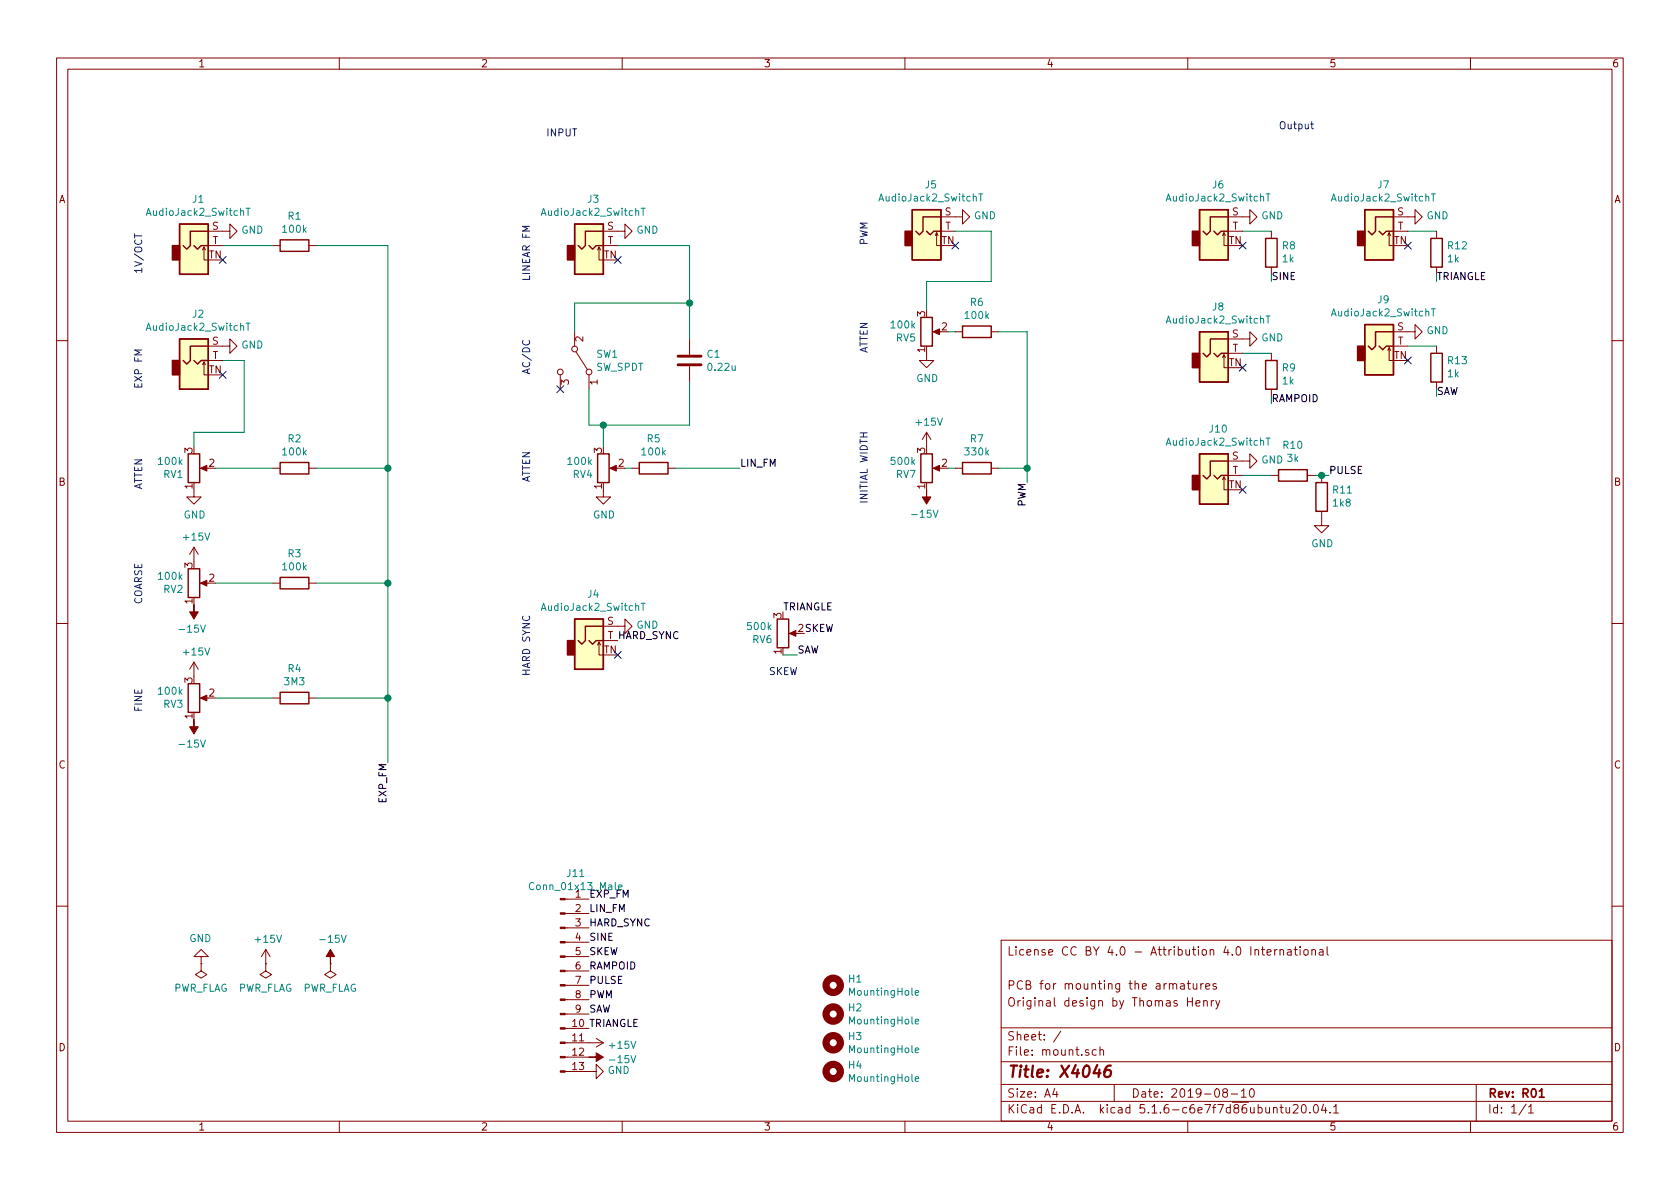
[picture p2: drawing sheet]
<svg xmlns="http://www.w3.org/2000/svg" width="297mm" height="210mm" viewBox="0 0 297 210" stroke-linecap="round" stroke-linejoin="round" font-family="sans-serif">
<g fill="none" stroke="#840000" stroke-width=".18">
<path d="M10 10.3h277v189.9h-277zM12 12.2h273v186.1h-273zM60 10.3v1.9M110 10.3v1.9M160 10.3v1.9M210 10.3v1.9M260 10.3v1.9M166.4 38.3h3.8v-1.2l1.2 1.2-1.2 1.3v-1.3M217.2 38.3h3.8v-1.2l1.2 1.2-1.2 1.3v-1.3M246.4 38.3h3.8v-1.2l1.3 1.2-1.3 1.3v-1.3M35.8 44.2l.3-.5v2.3h.7M36.1 43.7l.2 .5"/>
<path d="M36.8 40.9h3.8v-1.3l1.3 1.3-1.3 1.3v-1.3M36.8 43.4h2.6M48.3 43.4h1.2M54.6 43.4h1.3M101.6 58.7v2.5M105.7 44.2l.2-.5v2.3h.8M105.9 43.7l.3 .5M106.7 40.9h3.8v-1.3l1.3 1.3-1.3 1.3v-1.3M106.7 43.4h2.5M121.9 59.9v2.8M165.4 41.7l.2-.6v2.3h.8M165.4 58.7h1"/>
<path d="M165.6 41.1l.3 .6M166.4 40.9h2.5M168.9 58.7h1.3M175.3 58.7h1.2M216.2 41.7l.2-.6v2.3h.8M216.4 41.1l.3 .6M217.2 59.9h3.8v-1.2l1.2 1.2-1.2 1.3v-1.3M217.2 40.9h2.5M224.8 40.9v1.3M224.8 47.2v1.3M245.4 41.7l.2-.6v2.3h.8M245.6 41.1l.3 .6"/>
<path d="M246.4 58.7h3.8v-1.3l1.3 1.3-1.3 1.2v-1.2M246.4 40.9h2.5M254 40.9v1.3M254 47.2v1.3M10 60.2h2M35.8 64.5l.3-.5v2.3h.7M36.1 64l.2 .5M36.8 61.2h3.8v-1.3l1.3 1.3-1.3 1.3v-1.3M36.8 63.7h2.6M99.1 66.3v2.5M101.9 62.2l2 3.2M104.1 66.3v2.5"/>
<path d="M121.9 64.8v2.8M163.8 62.5v1.2h1.3l-1.3 1.3-1.2-1.3h1.2M163.8 76.4l-.7 1.3M163.8 76.4v2.6M163.8 76.4l.8 1.3M216.2 63.2l.2-.5v2.3h.8M216.4 62.7l.3 .5M217.2 62.5h2.5M224.8 62.5v1.2M224.8 68.8v1.3M245.4 62l.2-.5v2.2h.8M245.6 61.5l.3 .5"/>
<path d="M246.4 61.2h2.5M254 61.2v1.3M254 67.6v1.2M285 60.2h2M34.3 86.6v1.3h1.3l-1.3 1.2-1.3-1.2h1.3M34.3 96.8v2.5M34.3 96.8l-.8 1.2M34.3 96.8l.8 1.2M35.8 82.8h1M48.3 82.8h1.2M54.6 82.8h1.3M106.7 86.6v1.3h1.2l-1.2 1.2-1.3-1.2h1.3"/>
<path d="M108.2 82.8h1M111.8 82.8h1.2M118.1 82.8h1.3M165.4 82.8h1M168.9 82.8h1.3M175.3 82.8h1.2M216.2 84.8l.2-.5v2.3h.8M216.4 84.3l.3 .5M217.2 81.5h3.8v-1.2l1.2 1.2-1.2 1.3v-1.3M217.2 84.1h2.5M224.8 84.1h1.3M231.1 84.1h1.3"/>
<path d="M233.7 90.4v2.6h1.2l-1.2 1.2-1.3-1.2h1.3M233.7 84.1v1.2M10 110.3h2M34.3 117.1l-.8 1.3M34.3 117.1v2.5M34.3 117.1l.8 1.3M35.8 103.1h1M48.3 103.1h1.2M54.6 103.1h1.3M105.7 114l.2-.5v2.3h.8M105.9 113.5l.3 .5M106.7 110.7h3.8v-1.2l1.3 1.2-1.3 1.3v-1.3"/>
<path d="M106.7 113.3h2.5M140 112h1M285 110.3h2M35.8 123.4h1M48.3 123.4h1.2M54.6 123.4h1.3M99.9 159h4.2M10 160.2h2M35.6 169.2h1.2l-1.2-1.3-1.3 1.3h1.3v1.2M35.6 170.4v1.3l1 .6-1 .7-1.1-.7 1.1-.6M35.6 170.4h.1M47 170.4v1.3l1 .6-1 .7-1-.7 1-.6"/>
<path d="M47 170.4h.1M47 167.9l-.8 1.3M47 167.9v2.5M47 167.9l.8 1.3M58.4 170.4v1.3l1 .6-1 .7-1-.7 1-.6M58.4 170.4h.1M99.9 179.3h4.2M99.9 176.8h4.2M99.9 174.2h4.2M99.9 171.7h4.2M99.9 169.2h4.2M99.9 166.6h4.2"/>
<path d="M99.9 164.1h4.2M99.9 161.5h4.2M177 166.3h108v32h-108zM208.8 174h.5l.1 .9M209.4 174.3l-.5 .1a.29 .29 0 0 0-.2 .2 .29 .29 0 0 0 .2 .3l.5-.1M209.9 173.9h.6M210 176.4v1.5M210 177.1h.8M210.1 173.4v1.3l.4 .2M210.8 176.4v1.5M211 173.9v.9l.4 .1 .2-.1M211.5 177.4l.7-.1-.1-.3-.4-.1-.2 .2v.7h.6"/>
<path d="M211.6 173.9v1M212.3 173.9v1M212.8 173.9l-.5 .3M212.8 177.1l.2-.2 .4 .1 .1 .9M212.8 176.9v1M213.2 174.4l.7-.1-.1-.3-.4-.1-.2 .2 .1 .7h.5M214.2 176.9v1M214.6 176.9l-.4 .3M215 176.9l.3 1M215 174a.37 .37 0 0 0-.5 .1v.3l.5 .1 .1 .1-.2 .3-.4-.1M215.7 176.9l-.5 1.4-.2 .1M223 167.9h.6"/>
<path d="M223.2 167.4v1.3l.4 .2M224 168.4l.7-.1v-.3l-.5-.1-.2 .2 .1 .7h.6M225.4 167.9v1M225.8 167.9l-.4 .3M226.3 168l.2-.1 .4 .1v.9M226.3 167.9v1M227.7 168h.5l.1 .9M228.3 168.3h-.5l-.2 .2 .2 .4 .5-.1M228.8 167.9h.6M229 167.4v1.3l.4 .2M229.9 167.4v.2M229.9 167.9v1"/>
<path d="M230.6 168l.2-.1 .4 .1v.8l-.2 .1-.4-.1zM232 168l.2-.1 .3 .1 .1 .9M232 167.9v1M233.3 168h.6v.9M233.9 168.3h-.4l-.3 .2 .3 .4 .4-.1M234.6 167.4v1.3l.3 .2M285 160.2h2M60 198.3v1.9M99.9 189.5h5.5v-1.3l1.3 1.3-1.3 1.2v-1.2M99.9 186.9h4.2M99.9 184.4h6.8M99.9 181.9h4.2"/>
<path d="M105.4 183.6l1.3 .8M106.7 184.4l-1.3 .8M110 198.3v1.9M160 198.3v1.9M177 194.8h108M177 191.8h108M177 187.8h108M177 181.8h108M186.5 192.5l-.4 1h1M186.8 193v1M187.6 182.3l-1.3 2M193.8 185.7l-.4-.1-.3 .3 .1 .6 .2 .1 .4-.1"/>
<path d="M194.5 185.7l.2-.1 .3 .1 .1 .9M194.5 185.1v1.5M197 191.8v3M210 198.3v1.9M216.5 193.2l-.3-.3 .1-.2a.48 .48 0 0 1 .6-.1l.1 .2-.1 .3-.6 .1a.48 .48 0 0 0 0 .7l.2 .1 .5-.1v-.4l-.2-.3M217.7 193.5h1.1M219.5 193l.4-.5v1.5M219.5 194h.8M221.1 192.6l.2-.1a.8 .8 0 0 1 .5 .8 .8 .8 0 0 1-.5 .7 1 1 0 0 1-.2-1.4zM225.2 196l.2-.2 .3 .1 .1 .9M226.3 195.8h.6M226.5 195.3v1.3l.4 .2"/>
<path d="M227.4 195.8l.1 .9 .3 .1 .2-.1M228 195.8v1M228.7 195.5l.2-.2h.3l.3 .5-.9 1h.9M230.2 195.5l.4-.2a.94 .94 0 0 1 0 1.5l-.5-.3v-.6zM231.6 196.7v.1M232.4 195.4l.2-.1a.8 .8 0 0 1 .5 .8 .8 .8 0 0 1-.5 .7 1 1 0 0 1-.2-1.4zM234 195.2l-.3 1.1h.9M234.4 195.8v1M235.2 196.7v.1M235.8 195.8l.4-.5v1.5M235.8 196.8h.9M260 198.3v1.9"/>
<path d="M261 191.8v6.5M269.8 195.2l-1.2 2M270.3 195.8l.4-.5v1.5M270.3 196.8h.8"/>
<circle cx="99.1" cy="65.8" r=".51"/>
<circle cx="101.6" cy="61.7" r=".51"/>
<circle cx="104.1" cy="65.8" r=".51"/>
</g>
<path d="M272.2 193l.4-.5v1.5M272.2 194h.8" fill="none" stroke="#840000" stroke-width=".3"/>
<path d="M196.4 188.4a.93 .93 0 0 0-1.1 .9l-.1 .8 .2 .2a.66 .66 0 0 0 1-.2v-.5l-.3-.4a.69 .69 0 0 0-.8 .4" fill="none" stroke="#840000" stroke-width=".41"/>
<g fill="none" stroke="#840000" stroke-width=".25">
<path d="M31.7 39.6h5.1v8.9h-5.1zM101.6 39.6h5.1v8.9h-5.1zM161.3 37.1h5.1v8.9h-5.1zM166.4 38.3h-3.2v2.6l-.6 .6-.7-.6M212.1 37.1h5.1v8.9h-5.1zM217.2 38.3h-3.2v2.6l-.6 .6-.7-.6M241.3 37.1h5.1v8.9h-5.1zM246.4 38.3h-3.2v2.6l-.6 .6-.7-.6M31.7 59.9h5.1v8.9h-5.1zM34.3 43.4l.6 .7 .7-.7h1.2M36.8 40.9h-3.1v2.5l-.7 .7-.6-.7M49.5 42.4h5.1v2h-5.1z"/>
<path d="M104.1 43.4l.7 .7 .6-.7h1.3M106.7 40.9h-3.2v2.5l-.6 .7-.7-.7M162.8 56.1h2v5.1h-2zM163.8 40.9l.7 .6 .6-.6h1.3M170.2 57.7h5.1v2h-5.1zM212.1 58.7h5.1v8.9h-5.1zM214.6 40.9l.7 .6 .6-.6h1.3M217.2 59.9h-3.2v2.6l-.6 .6-.7-.6M223.8 42.2h2v5h-2zM241.3 57.4h5.1v8.9h-5.1zM243.8 40.9l.7 .6 .6-.6h1.3M246.4 58.7h-3.2v2.5l-.6 .6-.7-.6"/>
<path d="M253 42.2h2v5h-2zM34.3 63.7l.6 .7 .7-.7h1.2M36.8 61.2h-3.1v2.5l-.7 .7-.6-.7M214.6 62.5l.7 .6 .6-.6h1.3M223.8 63.7h2v5.1h-2zM243.8 61.2l.7 .6 .6-.6h1.3M253 62.5h2v5.1h-2zM33.3 80.3h2v5h-2zM49.5 81.8h5.1v2h-5.1zM105.7 80.3h2v5h-2zM113 81.8h5.1v2h-5.1zM162.8 80.3h2v5h-2z"/>
<path d="M170.2 81.8h5.1v2h-5.1zM212.1 80.3h5.1v8.8h-5.1zM214.6 84.1l.7 .6 .6-.6h1.3M217.2 81.5h-3.2v2.6l-.6 .6-.7-.6M226.1 83.1h5v2h-5zM232.7 85.3h2v5.1h-2zM33.3 100.6h2v5.1h-2zM49.5 102.1h5.1v2h-5.1zM101.6 109.5h5.1v8.9h-5.1zM104.1 113.3l.7 .6 .6-.6h1.3M106.7 110.7h-3.2v2.6l-.6 .6-.7-.6M137.4 109.5h2v5h-2z"/>
<path d="M33.3 120.9h2v5.1h-2zM49.5 122.4h5.1v2.1h-5.1z"/>
</g>
<path d="M119.9 64.5h4.1M119.9 63h4.1" fill="none" stroke="#840000" stroke-width=".51"/>
<g fill="#840000" stroke="#840000" stroke-width=".18">
<path d="M99.1 189.4h.8v.2h-.8z"/>
<path d="M99.1 186.8h.8v.3h-.8z"/>
<path d="M99.1 184.3h.8v.2h-.8z"/>
<path d="M99.1 181.7h.8v.3h-.8z"/>
<path d="M99.1 179.2h.8v.2h-.8z"/>
<path d="M99.1 176.7h.8v.2h-.8z"/>
<path d="M99.1 174.1h.8v.3h-.8z"/>
<path d="M99.1 171.6h.8v.2h-.8z"/>
<path d="M99.1 169h.8v.3h-.8z"/>
<path d="M99.1 166.5h.8v.2h-.8z"/>
<path d="M99.1 164h.8v.2h-.8z"/>
<path d="M99.1 161.4h.8v.3h-.8z"/>
<path d="M99.1 158.9h.8v.2h-.8z"/>
<path d="M104.1 186.9h1.3v-.7l1.3 .7-1.3 .8v-.8z"/>
<path d="M35.4 82.8l1.2-.5v1z"/>
<path d="M165 82.8l1.1-.5v1z"/>
<path d="M163.8 86.6v1.3h.8l-.8 1.2-.7-1.2h.7z"/>
<path d="M35.4 123.4l1.2-.5v1z"/>
<path d="M35.4 103.1l1.2-.5v1z"/>
<path d="M165 58.7l1.1-.5v1z"/>
<path d="M34.3 106.9v1.3h.8l-.8 1.3-.8-1.3h.8z"/>
<path d="M58.4 167.9l.8 1.3h-.8v1.2v-1.2h-.7z"/>
<path d="M34.3 127.2v1.3h.8l-.8 1.3-.8-1.3h.8z"/>
<path d="M139.6 112l1.1-.5v1z"/>
<path d="M107.8 82.8l1.2-.5v1z"/>
</g>
<g fill="none" stroke="#008484" stroke-width=".18">
<path d="M43.5 36.8h.7M43.9 36.8v1.3M113.4 36.8h.7M113.7 36.8v1.3M173.1 34.3h.7M173.4 34.3v1.3M223.9 34.3h.7M224.2 34.3v1.3M253.1 34.3h.7M253.4 34.3v1.3M43.5 57.1h.7M43.9 57.1v1.3"/>
<path d="M223.9 55.9h.7M224.2 55.9v1.2M253.1 54.6h.7M253.4 54.6v1.3M223.9 77.5h.7M224.2 77.5v1.2M113.4 106.7h.7M113.7 106.7v1.2M109.4 156.9l.6-.1-.1-.3h-.3l-.2 .2v.6h.5M161.8 175.6l.6-.1v-.3h-.4l-.2 .1 .1 .6h.5M161.8 190.8l.6-.1v-.3h-.4l-.2 .2 .1 .6h.5M161.8 185.7l.6-.1v-.2l-.4-.1-.2 .2 .1 .6h.5"/>
<path d="M161.8 180.6l.6-.1v-.2l-.4-.1-.2 .2 .1 .6h.5"/>
</g>
<g fill="#ffffc2" stroke="#ffffc2" stroke-width=".18">
<path d="M161.3 37.1h5.1v8.9h-5.1z"/>
<path d="M241.3 37.1h5.1v8.9h-5.1z"/>
<path d="M241.3 57.4h5.1v8.9h-5.1z"/>
<path d="M212.1 80.3h5.1v8.8h-5.1z"/>
<path d="M212.1 58.7h5.1v8.9h-5.1z"/>
<path d="M212.1 37.1h5.1v8.9h-5.1z"/>
<path d="M101.6 109.5h5.1v8.9h-5.1z"/>
<path d="M31.7 59.9h5.1v8.9h-5.1z"/>
<path d="M101.6 39.6h5.1v8.9h-5.1z"/>
<path d="M31.7 39.6h5.1v8.9h-5.1z"/>
</g>
<g fill="#840000" stroke="#840000" stroke-width=".25">
<path d="M160 40.9h1.3v2.5h-1.3z"/>
<path d="M240 40.9h1.3v2.5h-1.3z"/>
<path d="M240 61.2h1.3v2.5h-1.3z"/>
<path d="M210.8 84.1h1.3v2.5h-1.3z"/>
<path d="M210.8 62.5h1.3v2.5h-1.3z"/>
<path d="M210.8 40.9h1.3v2.5h-1.3z"/>
<path d="M100.3 113.3h1.3v2.5h-1.3z"/>
<path d="M30.5 63.7h1.2v2.6h-1.2z"/>
<path d="M100.3 43.4h1.3v2.6h-1.3z"/>
<path d="M30.5 43.4h1.2v2.6h-1.2z"/>
</g>
<g fill="none" stroke="#840000" stroke-width="1.3">
<circle cx="147.3" cy="174.2" r="1.27"/>
<circle cx="147.3" cy="179.3" r="1.27"/>
<circle cx="147.3" cy="189.5" r="1.27"/>
<circle cx="147.3" cy="184.4" r="1.27"/>
</g>
<g fill="none" stroke="#008400" stroke-width=".18">
<path d="M39.4 43.4h8.9M55.9 43.4h12.7v91.5M109.2 43.4h12.7v16.5M121.9 53.6h-20.3v5.1M167.6 58.7h1.3M168.9 40.9h6.4v8.9h-11.5v5.1M176.5 58.7h5.1v26.6M219.7 40.9h5.1M248.9 40.9h5.1M39.4 63.7h3.8v12.7h-8.9v2.6M106.7 75.2v3.8M121.9 67.6v7.6h-17.8v-6.4"/>
<path d="M219.7 62.5h5.1M248.9 61.2h5.1M38.1 82.8h10.2M55.9 82.8h12.7M110.5 82.8h1.3M119.4 82.8h11.4M167.6 82.8h1.3M176.5 82.8h5.1M219.7 84.1h5.1M232.4 84.1h2.5M38.1 103.1h10.2M55.9 103.1h12.7"/>
<path d="M138.4 115.8h2.6M38.1 123.4h10.2M55.9 123.4h12.7"/>
</g>
<path d="M231.7 21.9h.5M231.9 21.5v1.1l.3 .2M23.8 41.3v.8M92.5 60.2a.6 .6 0 0 0 .4 .8 .6 .6 0 0 0 .7-.6l-.1-.2" fill="none" stroke="#0000c2" stroke-width=".18"/>
<g fill="#008400" stroke="#008400" stroke-width=".25">
<circle cx="181.6" cy="82.8" r=".51"/>
<circle cx="233.7" cy="84.1" r=".51"/>
<circle cx="106.7" cy="75.2" r=".51"/>
<circle cx="68.6" cy="82.8" r=".51"/>
<circle cx="121.9" cy="53.6" r=".51"/>
<circle cx="68.6" cy="123.4" r=".51"/>
<circle cx="68.6" cy="103.1" r=".51"/>
</g>
<g fill="none" stroke="#000084" stroke-width=".18">
<path d="M38.8 45.4l1.2 1.2M40 45.4l-1.2 1.2M108.6 45.4l1.2 1.2M109.8 45.4l-1.2 1.2M168.3 42.8l1.2 1.2M169.5 42.8l-1.2 1.2M219.1 42.8l1.2 1.2M220.3 42.8l-1.2 1.2M248.3 42.8l1.2 1.2M249.5 42.8l-1.2 1.2M38.8 65.7l1.2 1.2M40 65.7l-1.2 1.2"/>
<path d="M98.5 68.2l1.2 1.2M99.7 68.2l-1.2 1.2M219.1 64.4l1.2 1.2M220.3 64.4l-1.2 1.2M248.3 63.1l1.2 1.3M249.5 63.1l-1.2 1.3M219.1 86l1.2 1.2M220.3 86l-1.2 1.2M108.6 115.2l1.2 1.2M109.8 115.2l-1.2 1.2"/>
</g>
<text font-size="2.8" fill="#840000" x="178" y="190.5">Title: X4046</text>
<g font-size="2.1" fill="#840000">
<text x="178" y="169">License CC BY 4.0 - Attribution 4.0 International</text>
<text x="178" y="178">Original design by Thomas Henry</text>
<text x="178" y="175">PCB for mounting the armatures</text>
<text x="178" y="184">Sheet: /</text>
<text x="178" y="186.7">File: mount.sch</text>
<text x="178" y="196.9">KiCad E.D.A. kicad 5.1.6-c6e7f7d86ubuntu20.04.1</text>
<text x="178" y="194.1">Size: A4</text>
<text x="200" y="194.1">Date: 2019-08-10</text>
<text x="263" y="194.1">Rev: R01</text>
<text x="263" y="196.9">Id: 1/1</text>
</g>
<g font-size="1.8" fill="#840000">
<text x="35" y="11.9">1</text>
<text x="85" y="11.9">2</text>
<text x="135" y="11.9">3</text>
<text x="185" y="11.9">4</text>
<text x="235" y="11.9">5</text>
<text x="285" y="11.9">6</text>
<text x="10.4" y="35.9">A</text>
<text x="285.4" y="35.9">A</text>
<text x="37.5" y="40.6">S</text>
<text x="107.4" y="40.6">S</text>
<text x="167.1" y="38.1">S</text>
<text x="167.1" y="40.6">T</text>
<text x="217.9" y="38.1">S</text>
<text x="217.9" y="40.6">T</text>
<text x="247.1" y="38.1">S</text>
<text x="247.1" y="40.6">T</text>
<text x="36.9" y="45.7">TN</text>
<text x="37.6" y="43.2">T</text>
<text x="106.8" y="45.7">TN</text>
<text x="107.4" y="43.2">T</text>
<text x="166.5" y="43.2">TN</text>
<text x="217.3" y="43.2">TN</text>
<text x="246.5" y="43.2">TN</text>
<text x="163.6" y="56" transform="rotate(-90 163.6 56)">3</text>
<text x="166.5" y="58.4">2</text>
<text x="217.9" y="59.7">S</text>
<text x="247.1" y="58.4">S</text>
<text x="37.5" y="61">S</text>
<text x="37.6" y="63.5">T</text>
<text x="103.1" y="60.4" transform="rotate(-90 103.1 60.4)">2</text>
<text x="163.6" y="62.3" transform="rotate(-90 163.6 62.3)">1</text>
<text x="217.3" y="64.8">TN</text>
<text x="217.9" y="62.2">T</text>
<text x="246.5" y="63.5">TN</text>
<text x="247.1" y="61">T</text>
<text x="36.9" y="66">TN</text>
<text x="100.6" y="68" transform="rotate(-90 100.6 68)">3</text>
<text x="105.7" y="68" transform="rotate(-90 105.7 68)">1</text>
<text x="34" y="80.1" transform="rotate(-90 34 80.1)">3</text>
<text x="37" y="82.5">2</text>
<text x="106.4" y="80.1" transform="rotate(-90 106.4 80.1)">3</text>
<text x="109.4" y="82.5">2</text>
<text x="163.6" y="80.1" transform="rotate(-90 163.6 80.1)">3</text>
<text x="166.5" y="82.5">2</text>
<text x="217.9" y="81.3">S</text>
<text x="217.9" y="83.8">T</text>
<text x="10.4" y="85.9">B</text>
<text x="34" y="86.5" transform="rotate(-90 34 86.5)">1</text>
<text x="106.4" y="86.5" transform="rotate(-90 106.4 86.5)">1</text>
<text x="163.6" y="86.5" transform="rotate(-90 163.6 86.5)">1</text>
<text x="217.3" y="86.4">TN</text>
<text x="285.4" y="85.9">B</text>
<text x="34" y="100.4" transform="rotate(-90 34 100.4)">3</text>
<text x="34" y="106.8" transform="rotate(-90 34 106.8)">1</text>
<text x="37" y="102.9">2</text>
<text x="107.4" y="110.5">S</text>
<text x="138.2" y="109.3" transform="rotate(-90 138.2 109.3)">3</text>
<text x="106.8" y="115.6">TN</text>
<text x="138.2" y="115.7" transform="rotate(-90 138.2 115.7)">1</text>
<text x="34" y="120.7" transform="rotate(-90 34 120.7)">3</text>
<text x="37" y="123.2">2</text>
<text x="34" y="127.1" transform="rotate(-90 34 127.1)">1</text>
<text x="10.4" y="135.9">C</text>
<text x="285.4" y="135.9">C</text>
<text x="101.8" y="158.7">1</text>
<text x="101.8" y="161.3">2</text>
<text x="101.8" y="163.8">3</text>
<text x="101.8" y="166.4">4</text>
<text x="101.8" y="168.9">5</text>
<text x="101.8" y="171.4">6</text>
<text x="101.8" y="174">7</text>
<text x="101.8" y="176.5">8</text>
<text x="101.8" y="179.1">9</text>
<text x="10.4" y="185.9">D</text>
<text x="101.3" y="184.1">11</text>
<text x="285.4" y="185.9">D</text>
<text x="101.3" y="186.7">12</text>
<text x="101.3" y="189.2">13</text>
<text x="35" y="199.9">1</text>
<text x="85" y="199.9">2</text>
<text x="135" y="199.9">3</text>
<text x="185" y="199.9">4</text>
<text x="235" y="199.9">5</text>
<text x="285" y="199.9">6</text>
</g>
<g font-size="1.8" fill="#0000c2">
<text x="226.1" y="22.9">Output</text>
<text x="96.5" y="24.1">INPUT</text>
<text x="153.4" y="43.4" transform="rotate(-90 153.4 43.4)">PWM</text>
<text x="25.1" y="48.5" transform="rotate(-90 25.1 48.5)">1V/OCT</text>
<text x="93.7" y="49.8" transform="rotate(-90 93.7 49.8)">LINEAR FM</text>
<text x="153.4" y="62.5" transform="rotate(-90 153.4 62.5)">ATTEN</text>
<text x="25.1" y="68.8" transform="rotate(-90 25.1 68.8)">EXP FM</text>
<text x="93.7" y="66.3" transform="rotate(-90 93.7 66.3)">AC/DC</text>
<text x="25.1" y="86.6" transform="rotate(-90 25.1 86.6)">ATTEN</text>
<text x="93.7" y="85.3" transform="rotate(-90 93.7 85.3)">ATTEN</text>
<text x="153.4" y="89.1" transform="rotate(-90 153.4 89.1)">INITIAL WIDTH</text>
<text x="25.1" y="106.9" transform="rotate(-90 25.1 106.9)">COARSE</text>
<text x="93.7" y="119.6" transform="rotate(-90 93.7 119.6)">HARD SYNC</text>
<text x="135.9" y="119.4">SKEW</text>
<text x="25.1" y="126" transform="rotate(-90 25.1 126)">FINE</text>
</g>
<g font-size="1.8" fill="#008484">
<text x="34.1" y="35.9">J1</text>
<text x="103.9" y="35.9">J3</text>
<text x="155.8" y="35.6">AudioJack2_SwitchT</text>
<text x="163.6" y="33.3">J5</text>
<text x="206.6" y="35.6">AudioJack2_SwitchT</text>
<text x="214.4" y="33.3">J6</text>
<text x="235.8" y="35.6">AudioJack2_SwitchT</text>
<text x="243.6" y="33.3">J7</text>
<text x="26.2" y="38.2">AudioJack2_SwitchT</text>
<text x="42.7" y="41.3">GND</text>
<text x="50.1" y="41.2">100k</text>
<text x="51" y="38.9">R1</text>
<text x="96.1" y="38.2">AudioJack2_SwitchT</text>
<text x="112.5" y="41.3">GND</text>
<text x="172.2" y="38.8">GND</text>
<text x="223" y="38.8">GND</text>
<text x="252.2" y="38.8">GND</text>
<text x="226.8" y="44.1">R8</text>
<text x="226.8" y="46.4">1k</text>
<text x="256" y="46.4">1k</text>
<text x="256.1" y="44.1">R12</text>
<text x="243.6" y="53.6">J9</text>
<text x="26.2" y="58.5">AudioJack2_SwitchT</text>
<text x="34.1" y="56.2">J2</text>
<text x="157.7" y="58.1">100k</text>
<text x="170.8" y="56.4">100k</text>
<text x="171.6" y="54.1">R6</text>
<text x="206.6" y="57.2">AudioJack2_SwitchT</text>
<text x="214.4" y="54.9">J8</text>
<text x="235.8" y="56">AudioJack2_SwitchT</text>
<text x="252.2" y="59.1">GND</text>
<text x="42.7" y="61.6">GND</text>
<text x="105.3" y="65.6">SW_SPDT</text>
<text x="105.5" y="63.3">SW1</text>
<text x="125" y="63.3">C1</text>
<text x="125.3" y="65.6">0.22u</text>
<text x="158.5" y="60.4">RV5</text>
<text x="223" y="60.4">GND</text>
<text x="226.8" y="65.7">R9</text>
<text x="256.1" y="64.4">R13</text>
<text x="162" y="67.6">GND</text>
<text x="226.8" y="68">1k</text>
<text x="256" y="66.7">1k</text>
<text x="162.1" y="75.3">+15V</text>
<text x="213.9" y="76.5">J10</text>
<text x="28.1" y="82.2">100k</text>
<text x="50.1" y="80.5">100k</text>
<text x="51" y="78.2">R2</text>
<text x="100.5" y="82.2">100k</text>
<text x="113.6" y="80.5">100k</text>
<text x="114.5" y="78.2">R5</text>
<text x="157.7" y="82.2">500k</text>
<text x="170.8" y="80.5">330k</text>
<text x="171.6" y="78.2">R7</text>
<text x="206.6" y="78.8">AudioJack2_SwitchT</text>
<text x="223" y="82">GND 3k</text>
<text x="226.9" y="79.4">R10</text>
<text x="29" y="84.5">RV1</text>
<text x="101.3" y="84.5">RV4</text>
<text x="158.5" y="84.5">RV7</text>
<text x="235.7" y="87.3">R11</text>
<text x="235.8" y="89.6">1k8</text>
<text x="32.5" y="91.7">GND</text>
<text x="32.6" y="95.6">+15V</text>
<text x="104.9" y="91.7">GND</text>
<text x="161.6" y="91.6">-15V</text>
<text x="50.1" y="100.9">100k</text>
<text x="51" y="98.5">R3</text>
<text x="231.9" y="96.8">GND</text>
<text x="28.1" y="102.5">100k</text>
<text x="29" y="104.8">RV2</text>
<text x="103.9" y="105.7">J4</text>
<text x="32.1" y="111.9">-15V</text>
<text x="96.1" y="108">AudioJack2_SwitchT</text>
<text x="112.5" y="111.2">GND</text>
<text x="132.3" y="111.4">500k</text>
<text x="133.1" y="113.7">RV6</text>
<text x="32.6" y="115.9">+15V</text>
<text x="51" y="118.9">R4</text>
<text x="28.1" y="122.9">100k</text>
<text x="29" y="125.2">RV3</text>
<text x="50.4" y="121.2">3M3</text>
<text x="32.1" y="132.2">-15V</text>
<text x="100.3" y="155.1">J11</text>
<text x="94.1" y="157.4">Conn_01x13_Male</text>
<text x="33.5" y="166.6">GND</text>
<text x="45.3" y="166.7">+15V</text>
<text x="56.9" y="166.7">-15V</text>
<text x="150.1" y="173.8">H1</text>
<text x="30.6" y="175.4">PWR_FLAG</text>
<text x="42" y="175.4">PWR_FLAG</text>
<text x="53.4" y="175.4">PWR_FLAG</text>
<text x="150.1" y="178.8">H2</text>
<text x="150.4" y="176.1">MountingHole</text>
<text x="107.9" y="185.5">+15V</text>
<text x="150.1" y="183.9">H3</text>
<text x="150.4" y="181.1">MountingHole</text>
<text x="107.4" y="189.9">GND</text>
<text x="108.2" y="188">-15V</text>
<text x="150.1" y="189">H4</text>
<text x="150.4" y="191.3">MountingHole</text>
<text x="150.4" y="186.2">MountingHole</text>
</g>
<g font-size="1.8">
<text x="224.8" y="49.5">SINE</text>
<text x="254" y="49.5">TRIANGLE</text>
<text x="224.8" y="71.1">RAMPOID</text>
<text x="254" y="69.8">SAW</text>
<text x="130.8" y="82.5">LIN_FM</text>
<text x="234.9" y="83.8">PULSE</text>
<text x="181.4" y="89.7" transform="rotate(-90 181.4 89.7)">PWM</text>
<text x="138.4" y="107.9">TRIANGLE</text>
<text x="107.4" y="113">T HARD_SYNC</text>
<text x="141.1" y="111.8">2SKEW</text>
<text x="141" y="115.6">SAW</text>
<text x="68.3" y="142" transform="rotate(-90 68.3 142)">EXP_FM</text>
<text x="104.1" y="161.3">LIN_FM</text>
<text x="104.1" y="158.7">EXP_FM</text>
<text x="104.1" y="166.4">SINE</text>
<text x="104.1" y="163.8">HARD_SYNC</text>
<text x="104.1" y="174">PULSE</text>
<text x="104.1" y="171.4">RAMPOID</text>
<text x="104.1" y="168.9">SKEW</text>
<text x="104.1" y="179.1">SAW</text>
<text x="104.1" y="176.5">PWM</text>
<text x="101.3" y="181.6">10 TRIANGLE</text>
</g>
</svg>
